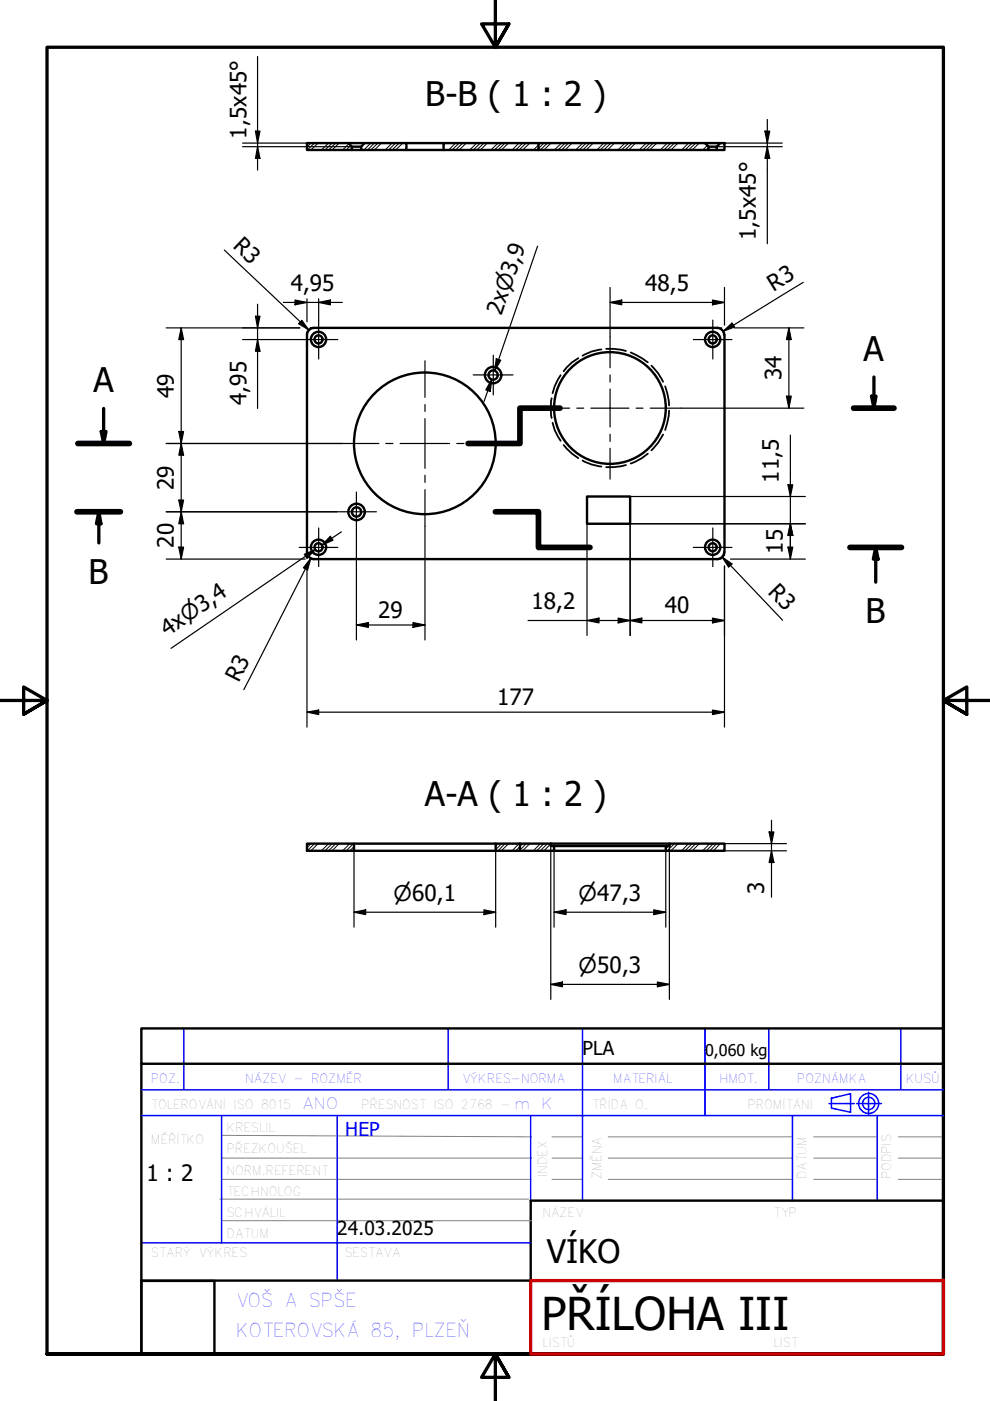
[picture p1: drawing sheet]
<svg xmlns="http://www.w3.org/2000/svg" width="210mm" height="297mm" viewBox="0 0 210 297" stroke-linecap="round" stroke-linejoin="round" font-family="sans-serif">
<g fill="none" stroke="#000" stroke-width=".21">
<path d="M65.2 30.3l-.1 .1M65.9 30.3l-.8 .9M66.7 30.3l-1.5 1.5M67.4 30.3l-1.5 1.5M69.7 30.3l-1.6 1.5M70.4 30.3l-1.5 1.5M71.2 30.3l-1.5 1.5M71.9 30.3l-1.5 1.5M74 30.5l-1.4 1.3M74.4 30.8l-1 1M74.6 31.4l-.4 .4M78.6 30.3l-1.4 1.5"/>
<path d="M79.4 30.3l-1.5 1.5M80.1 30.3l-1.5 1.5M80.9 30.3l-1.5 1.5M83.1 30.3l-1.4 1.5M83.9 30.3l-1.5 1.5M84.6 30.3l-1.5 1.5M85.4 30.3l-1.5 1.5M86.1 31.8h.1M94.4 30.3l-.4 .4M96.6 30.3l-1.5 1.5M97.3 30.3l-1.5 1.5M98.1 30.3l-1.5 1.5"/>
<path d="M98.9 30.3l-1.6 1.5M101.1 30.3l-1.5 1.5M101.9 30.3l-1.6 1.5M102.6 30.3l-1.5 1.5M103.3 30.3l-1.4 1.5M105.6 30.3l-1.5 1.5M106.4 30.3l-1.6 1.5M107.1 30.3l-1.5 1.5M107.8 30.3l-1.5 1.5M110 30.3l-1.4 1.5M110.8 30.3l-1.5 1.5M111.6 30.3l-1.6 1.5"/>
<path d="M112.3 30.3l-1.5 1.5M114.6 30.3l-1.5 1.5M115.3 30.3l-1.5 1.5M116.1 30.3l-1.5 1.5M116.8 30.3l-1.5 1.5M119.1 30.3l-1.6 1.5M119.8 30.3l-1.5 1.5M120.5 30.3l-1.4 1.5M121.3 30.3l-1.5 1.5M123.6 30.3l-1.6 1.5M124.3 30.3l-1.5 1.5M125 30.3l-1.4 1.5"/>
<path d="M125.8 30.3l-1.5 1.5M128 30.3l-1.4 1.5M128.8 30.3l-1.5 1.5M129.5 30.3l-1.5 1.5M130.3 30.3l-1.5 1.5M132.5 30.3l-1.5 1.5M133.3 30.3l-1.5 1.5M134 30.3l-1.5 1.5M134.7 30.3l-1.4 1.5M137 30.3l-1.5 1.5M137.8 30.3l-1.5 1.5M138.5 30.3l-1.5 1.5"/>
<path d="M139.3 30.3l-1.6 1.5M141.5 30.3l-1.5 1.5M142.2 30.3l-1.4 1.5M143 30.3l-1.5 1.5M143.8 30.3l-1.6 1.5M146 30.3l-1.5 1.5M146.7 30.3l-1.5 1.5M147.5 30.3l-1.5 1.5M148.3 30.3l-1.6 1.5M150 30.8l-1 1M150.2 31.3l-.5 .5M152.7 30.3l-.7 .8"/>
<path d="M153.6 31.7l-.1 .1M65.2 178.9l-.1 .1M65.9 178.9l-.8 .9M66.7 178.9l-1.5 1.5M67.4 178.9l-1.5 1.5M69.7 178.9l-1.6 1.5M70.4 178.9l-1.5 1.5M71.2 178.9l-1.5 1.5M71.9 178.9l-1.5 1.5M74.2 178.9l-1.6 1.5M74.9 178.9l-1.5 1.5M75.1 179.5l-.9 .9"/>
<path d="M105.6 178.9l-.5 .5M106.4 178.9l-1.3 1.2M107.1 178.9l-1.5 1.5M107.8 178.9l-1.5 1.5M110 178.9l-1.4 1.5M110.8 178.9l-1.5 1.5M111.6 178.9l-1.6 1.5M112.3 178.9l-1.5 1.5M114.6 178.9l-1.5 1.5M115.3 178.9l-1.5 1.5M116.1 178.9l-1.5 1.5M116.8 178.9l-1.5 1.5"/>
<path d="M141.7 179.4l-.5 .6M142.2 178.9l-.3 .3M143 178.9l-1.5 1.5M143.8 178.9l-1.6 1.5M146 178.9l-1.5 1.5M146.7 178.9l-1.5 1.5M147.5 178.9l-1.5 1.5M148.3 178.9l-1.6 1.5M150.5 178.9l-1.5 1.5M151.3 178.9l-1.6 1.5M152 178.9l-1.5 1.5M152.7 178.9l-1.4 1.5"/>
<path d="M75.1 180.2l-.2 .2M153.6 180.3l-.1 .1"/>
</g>
<g fill="none" stroke="#000" stroke-width=".38">
<path d="M118.9 79.6l-1.3 2.3-.4 1.5M122.6 75.9l-1.3 .9-1.8 1.9M127.5 74.1a9.3 9.3 0 0 0-4 1.3M128.5 74h1.6l2.6 .4M133.7 74.7l2.4 1.2 1.3 .9M138.1 77.5a11.1 11.1 0 0 1 2.5 3.4M117 84.4a11.6 11.6 0 0 0 0 4.2M117.2 89.6l.4 1.6 1.3 2.3M119.5 94.3l1.8 1.9 1.3 .9M123.5 97.6a10.6 10.6 0 0 0 4 1.3M132.7 98.6l-2.6 .4h-1.6M137.4 96.2l-1.3 .9-2.4 1.2"/>
<path d="M140.6 92.1a11.9 11.9 0 0 1-2.5 3.4M141 81.9l.5 1.5 .4 2.6M141.9 87l-.1 1.1-.8 3.1"/>
</g>
<g fill="none" stroke="#000" stroke-width=".51">
<path d="M65.1 30.3h8.8l.7 .8v.7h-9.5zM73.9 30.3h3.4M74.6 31.8h2M74.6 31.1h2M77.3 30.3h8.9v1.5h-9.6v-.7zM86.2 30.3h7.8M86.2 31.8h7.8M94 31.8h20.2v-1.5h35.3l.7 .8v.7h-36M114.2 30.3h-20.2v1.5M149.5 30.3h3.2M150.2 31.8h1.8M150.2 31.1h1.8"/>
<path d="M152 31.1l.7-.8h.9v1.5h-1.6zM66.5 69.5h85.6a1.49 1.49 0 0 1 1.4 1.5M66.6 69.5a1.49 1.49 0 0 0-1.5 1.5v46a1.49 1.49 0 0 0 1.5 1.5M153.6 71v46M124.5 105.3h9.1v5.7h-9.1zM153.5 117a1.49 1.49 0 0 1-1.4 1.5h-85.6M65.1 178.9h10v1.5h-10zM75.1 178.9h30M110.2 178.9h-5.1v1.5h5.1M110.2 178.9v1.5M110.2 178.9h31.7M116.8 178.9v.5h.7v1h-7.3"/>
<path d="M117.5 179.4h23.7M141.2 179.4h.7v-.5h11.7v1.5h-12.4zM75.1 180.4h30M117.5 180.4h23.7"/>
<circle cx="67.5" cy="72" r="1.62"/>
<circle cx="67.5" cy="72" r=".86"/>
<circle cx="104.6" cy="79.5" r="1.75"/>
<circle cx="104.6" cy="79.5" r=".98"/>
<circle cx="151.1" cy="72" r="1.62"/>
<circle cx="151.1" cy="72" r=".86"/>
<circle cx="90.1" cy="94" r="15"/>
<circle cx="129.3" cy="86.5" r="11.8"/>
<circle cx="67.5" cy="116" r="1.62"/>
<circle cx="67.5" cy="116" r=".86"/>
<circle cx="75.6" cy="108.5" r="1.75"/>
<circle cx="75.6" cy="108.5" r=".98"/>
<circle cx="151.1" cy="116" r="1.62"/>
<circle cx="151.1" cy="116" r=".86"/>
</g>
<path d="M16.5 94h10.9M118.7 86.5h-8.5v7.5h-10.9M181 86.5h8.5M16.3 108.5h9.2M105 108.5h9.2v7.6h10.9M180.2 116.1h10.9" fill="none" stroke="#000" stroke-width="1.2"/>
<path d="M185.3 79.9v6.6M21.5 91.5h1l-.5 2.5zM22 86.6v7.4M184.8 84h.9l-.4 2.5zM21 108.5l.4 2.5h-1zM21 108.5v6.6M185.7 116.1l.5 2.4h-1zM185.7 116.1v7.3" fill="none" stroke="#000" stroke-width=".7"/>
<path d="M21.5 91.5h1l-.5 2.5zM184.8 84h.9l-.4 2.5zM21 108.5l.4 2.5h-1zM185.7 116.1l.5 2.4h-1z" fill="#000"/>
<path d="M105 0v10l-2.9-4.9h5.8l-2.9 4.9 2.9-4.9M0 148.5h10l-5-2.8v5.7l5-2.9-5 2.9M210 148.5h-10l5-2.8v5.7l-5-2.9 5 2.9M10 287.1v-277.1h190v277.1h-190h190M107.9 292l-2.9-4.9 2.9 4.9h-5.8l2.9-4.9v9.9" fill="none" stroke="#000" stroke-width=".7"/>
<!-- layer: 1_SILNA -->
<path d="M30 218h170v7.5h-170zM30 225.5v61.6h82.6M200 225.5v45.9M200 254.6h-87.5v16.9M30 271.6h15.5v15.5h-15.5zM30 271.5h82.6" fill="none" stroke="#000" stroke-width=".51"/>
<!-- layer: 2_SLABA -->
<g fill="none" stroke="#808080" stroke-width=".21">
<path d="M46.6 254.2h65.5M47 245.5h65.5M47 240.7l65.5 .3M47 250h65.5M47.2 258.8h65.6M117 241h6.5M117 245.5h6.5M117 250h6.5M129 241h39M129 245.5h39M129 250h39M172.5 241h13.5"/>
<path d="M172.5 245.5h13.5M172.5 250h13.5M190.5 241h9.5M190.5 245.5h9.5M190.5 250h9.5"/>
</g>
<!-- layer: 8_TEXTY -->
<g fill="none" stroke="#00f" stroke-width=".32">
<path d="M39 218v13.1M95 218v13.1M123.5 218v36.6M149.5 218v18.5M163 218v13.1M191 218v13.1M30 236.5h170M30 231.1h170M47 236.6v27M71.5 236.5v35M112.5 236.5v18.1M168 236.5v18.1"/>
<path d="M175.8 234h5.3M176.3 232.8l4-.9v3.9l-4-.9zM181.6 234h5.3M184.1 231.6v4.7M186 236.5v18.1M30 263.5h82.5"/>
<circle cx="184.2" cy="234" r="2.13"/>
<circle cx="184.2" cy="234" r="1.3"/>
</g>
<!-- layer: 3_TUCNA -->
<path d="M112.6 271.5h87.4M200 271.4v15.7h-87.5v-15.6" fill="none" stroke="#c00" stroke-width=".7"/>
<g fill="none" stroke="#000" stroke-width=".25">
<path d="M63.4 72h8.2M67.6 67.9v8.2M90.1 76.5v7.8M100.3 79.5h8.5M104.6 75.3v8.4M129.3 71.4v6.6M129.3 79.5v1.5M147 72h8.2M151.1 67.9v8.2M72.6 94h7.7M81.8 94h1.5M84.8 94h10.5"/>
<path d="M90.1 85.8v1.4M90.1 88.8v10.5M96.8 94h1.6M99.8 94h7.8M114.2 86.5h6.6M122.3 86.5h1.5M125.3 86.5h8M129.3 82.5v8M129.3 92.1v1.5M129.3 95v6.6M134.9 86.5h1.4M137.9 86.5h6.5"/>
<path d="M63.4 116.1h8.2M67.6 111.9v8.2M71.4 108.5h8.4M75.6 104.3v8.5M90.1 100.8v1.5M90.1 103.8v7.8M147 116.1h8.2M151.1 111.9v8.2"/>
</g>
<g fill="none" stroke="#000" stroke-width=".25">
<path d="M54.6 12v24.1M51.4 30.3h22.5M51.4 31.1h23.2M54.2 27.8h.9l-.5 2.5zM54.6 31.1l.5 2.5h-.9zM152 31.1h13.9M152.7 30.3h13.2M162.2 27.8h1l-.5 2.5zM162.7 31.1l.5 2.5h-1zM162.7 25.3v26.4M47.6 53l17.9 17M114 52.2l-9.1 26.4 .8-2.4"/>
<path d="M170.3 59.9l-16.9 10.3M35.2 69.5h28.4M38.4 69.5l.5 2.5h-1zM38.4 69.5v49M51.4 72h12M54.2 67h.9l-.5 2.5zM54.6 72l.5 2.5h-.9zM54.6 64.5v22.1M60.1 64.1h12.5M62.5 63.6l2.6 .5-2.6 .5zM63.3 68.6l.7-.7 1.5 2.1zM65.1 63.4v4.8"/>
<path d="M65.1 70.3v.7M65.8 69.5h.7M67.6 64.1l2.4-.5v1zM67.6 63.4v4.5M105.2 76.1l1 .3-1.3 2.2zM129.3 64.1l2.5-.5v1zM129.3 64.1h24.3M129.3 60.9v10.5M151.1 63.6l2.5 .5-2.5 .5zM152.1 69.5h.9M153.4 70.2l1.8-1.7 .6 .8zM153.6 60.9v8"/>
<path d="M153.6 70.4v.6M155.7 69.5h14.7M167.3 69.5l.5 2.5h-1zM167.3 69.5v17M35.2 94h37.4M37.9 91.5h1l-.5 2.5zM38.4 94l.5 2.5h-1zM104.3 80.4l-.4 2.6-.9-.3zM104.3 80.4l-1.7 4.7M144.4 86.5h26M166.8 84h1l-.5 2.5zM167.6 92.3v26.2"/>
<path d="M35.2 108.5h36.2M35.2 118.5h29.5M37.9 106h1l-.5 2.5zM37.9 116h1l-.5 2.5zM38.4 108.5l.5 2.5h-1zM64.5 117.5l2.4-1-1.8 1.8zM64.8 117.9l2.1-1.4-30.6 21M65.9 118.3l-.7 2.5-.9-.4zM65.9 118.3l-14.2 27.9M66 118.5h.5M70 113.7l.6 .8-2.3 1.1zM72.4 112.8l-4.1 2.8"/>
<path d="M75.6 112.8v22.9M90.1 111.6v24.1M124.5 111v23.7M133.6 105.3h37.2M152.1 118.5h.7M153.1 118.1l2.1 1.5-.7 .7zM153.1 118.1l12.8 13.4M153.6 117v.8M154.9 118.5h15.9M167.1 102.8h1l-.5 2.5zM167.1 116h1l-.5 2.5zM167.6 111l.5 2.5h-1z"/>
<path d="M170.8 111h-37.2v23.7M65.1 120.6v33.6M75.6 132.5l2.5-.5v1zM75.6 132.5h14.5M87.6 132l2.5 .5-2.5 .5zM112 131.6h41.6M124.5 131.6l2.5-.6v1.1zM131.1 131l2.5 .6-2.5 .5zM133.6 131.6l2.5-.6v1.1zM151.1 131l2.5 .6-2.5 .5zM153.6 120v34.2M65.1 151l2.5-.5v1z"/>
<path d="M65.1 151h88.5M151.1 150.5l2.5 .5-2.5 .5zM116.8 178.9v33M141.9 178.9v33M153.6 178.9h13.2M163.1 176.4h1l-.5 2.5zM163.6 173.9v16.3M75.1 193.4l2.4-.5v1zM75.1 193.4h30M75.1 180.4v16.2M102.6 192.9l2.5 .5-2.5 .5zM105.1 180.4v16.2"/>
<path d="M117.5 193.4l2.5-.5v1zM117.5 193.4h23.7M117.5 180.4v16.2M138.6 192.9l2.6 .5-2.6 .5zM141.2 180.4v16.2M153.6 180.4h13.2M163.6 180.4l.5 2.5h-1zM116.8 208.7l2.5-.5v1zM116.8 208.7h25.1M139.4 208.2l2.5 .5-2.5 .5z"/>
</g>
<g fill="#000">
<path d="M54.2 27.8h.9l-.5 2.5zM54.6 31.1l.5 2.5h-.9zM162.2 27.8h1l-.5 2.5zM162.7 31.1l.5 2.5h-1zM38.4 69.5l.5 2.5h-1zM54.2 67h.9l-.5 2.5zM54.6 72l.5 2.5h-.9zM62.5 63.6l2.6 .5-2.6 .5zM63.3 68.6l.7-.7 1.5 2.1zM67.6 64.1l2.4-.5v1zM105.2 76.1l1 .3-1.3 2.2zM129.3 64.1l2.5-.5v1z"/>
<path d="M151.1 63.6l2.5 .5-2.5 .5zM153.4 70.2l1.8-1.7 .6 .8zM167.3 69.5l.5 2.5h-1zM37.9 91.5h1l-.5 2.5zM38.4 94l.5 2.5h-1zM104.3 80.4l-.4 2.6-.9-.3zM166.8 84h1l-.5 2.5zM37.9 106h1l-.5 2.5zM37.9 116h1l-.5 2.5zM38.4 108.5l.5 2.5h-1zM64.5 117.5l2.4-1-1.8 1.8zM70 113.7l.6 .8-2.3 1.1z"/>
<path d="M153.1 118.1l2.1 1.5-.7 .7zM167.1 102.8h1l-.5 2.5zM167.1 116h1l-.5 2.5zM167.6 111l.5 2.5h-1zM65.9 118.3l-.7 2.5-.9-.4zM75.6 132.5l2.5-.5v1zM87.6 132l2.5 .5-2.5 .5zM124.5 131.6l2.5-.6v1.1zM131.1 131l2.5 .6-2.5 .5zM133.6 131.6l2.5-.6v1.1zM151.1 131l2.5 .6-2.5 .5zM65.1 151l2.5-.5v1z"/>
<path d="M151.1 150.5l2.5 .5-2.5 .5zM163.1 176.4h1l-.5 2.5zM75.1 193.4l2.4-.5v1zM102.6 192.9l2.5 .5-2.5 .5zM117.5 193.4l2.5-.5v1zM138.6 192.9l2.6 .5-2.6 .5zM163.6 180.4l.5 2.5h-1zM116.8 208.7l2.5-.5v1zM139.4 208.2l2.5 .5-2.5 .5z"/>
</g>
<text font-size="9.6" x="114.8" y="282.1">PŘÍLOHA III</text>
<g font-size="7.2">
<text x="90.2" y="22.4">B-B ( 1 : 2 )</text>
<text x="183.1" y="76.4">A</text>
<text x="19.8" y="83.1">A</text>
<text x="18.8" y="123.9">B</text>
<text x="183.5" y="132.2">B</text>
<text x="90" y="170.9">A-A ( 1 : 2 )</text>
</g>
<text font-size="6.9" x="116" y="267.7">VÍKO</text>
<g font-size="4.8">
<text x="52.3" y="29.4" transform="rotate(-90 52.3 29.4)">1,5x45°</text>
<text x="49.2" y="52.4" transform="rotate(43 49.2 52.4)">R3</text>
<text x="160.3" y="50.9" transform="rotate(-90 160.3 50.9)">1,5x45°</text>
<text x="61.7" y="61.7">4,95</text>
<text x="136.8" y="61.7">48,5</text>
<text x="164" y="61.8" transform="rotate(-32 164 61.8)">R3</text>
<text x="106.4" y="66.9" transform="rotate(-71 106.4 66.9)">2x⌀3,9</text>
<text x="165.7" y="80.6" transform="rotate(-90 165.7 80.6)">34</text>
<text x="36.8" y="84.4" transform="rotate(-90 36.8 84.4)">49</text>
<text x="52.3" y="85.8" transform="rotate(-90 52.3 85.8)">4,95</text>
<text x="36.8" y="103.9" transform="rotate(-90 36.8 103.9)">29</text>
<text x="165.2" y="102.3" transform="rotate(-90 165.2 102.3)">11,5</text>
<text x="36.8" y="116.1" transform="rotate(-90 36.8 116.1)">20</text>
<text x="166" y="117.4" transform="rotate(-90 166 117.4)">15</text>
<text x="162.7" y="125.8" transform="rotate(46 162.7 125.8)">R3</text>
<text x="80.2" y="130.9">29</text>
<text x="112.7" y="129.1">18,2</text>
<text x="141" y="130">40</text>
<text x="35.5" y="135.1" transform="rotate(-34 35.5 135.1)">4x⌀3,4</text>
<text x="50.6" y="144.8" transform="rotate(-63 50.6 144.8)">R3</text>
<text x="105.4" y="149.5">177</text>
<text x="162" y="189.5" transform="rotate(-90 162 189.5)">3</text>
<text x="31.1" y="250.4">1 : 2</text>
</g>
<g font-size="4.6">
<text x="83.4" y="191">⌀60,1</text>
<text x="122.7" y="191">⌀47,3</text>
<text x="122.7" y="206.3">⌀50,3</text>
</g>
<g font-size="4.1">
<text x="123.5" y="223.8">PLA</text>
<text x="71.5" y="261.9">24.03.2025</text>
</g>
<text font-size="4.1" fill="#00f" x="73.2" y="240.8">HEP</text>
<g font-size="4" fill="#00f">
<text x="50" y="277">VOŠ A SPŠE</text>
<text x="50" y="283.5">KOTEROVSKÁ 85, PLZEŇ</text>
</g>
<text font-size="3.4" x="149.5" y="223.8">0,060 kg</text>
<g font-size="3.3" fill="#00f">
<text x="64" y="235.1">ANO</text>
<text x="109" y="235.1">m K</text>
</g>
<g font-size="2.7" fill="#00f">
<text x="32" y="229.5">POZ.</text>
<text x="52" y="229.5">NÁZEV - ROZMĚR</text>
<text x="98" y="229.5">VÝKRES-NORMA</text>
<text x="130" y="229.5">MATERIÁL</text>
<text x="152.5" y="229.5">HMOT.</text>
<text x="169" y="229.5">POZNÁMKA</text>
<text x="192" y="229.5">KUSŮ</text>
</g>
<g font-size="2.7" fill="#808080">
<text x="32" y="235.1">TOLEROVÁNÍ ISO 8015</text>
<text x="76.6" y="235.1">PŘESNOST ISO 2768 -</text>
<text x="125.5" y="235.1">TŘÍDA O.</text>
<text x="158.5" y="235.1">PROMÍTÁNÍ</text>
<text x="32" y="242.6">MĚŘÍTKO</text>
<text x="48" y="244.5">PŘEZKOUŠEL</text>
<text x="48" y="240">KRESLIL</text>
<text x="48" y="249">NORM.REFERENT</text>
<text x="116" y="249.5" transform="rotate(-90 116 249.5)">INDEX</text>
<text x="127.5" y="250" transform="rotate(-90 127.5 250)">ZMĚNA</text>
<text x="171" y="250" transform="rotate(-90 171 250)">DATUM</text>
<text x="48" y="253.5">TECHNOLOG</text>
<text x="48" y="262.6">DATUM</text>
<text x="48" y="258">SCHVÁLIL</text>
<text x="115" y="258">NÁZEV</text>
<text x="164" y="258">TYP</text>
<text x="32" y="266.6">STARÝ VÝKRES</text>
<text x="73" y="266.6">SESTAVA</text>
</g>
</svg>
